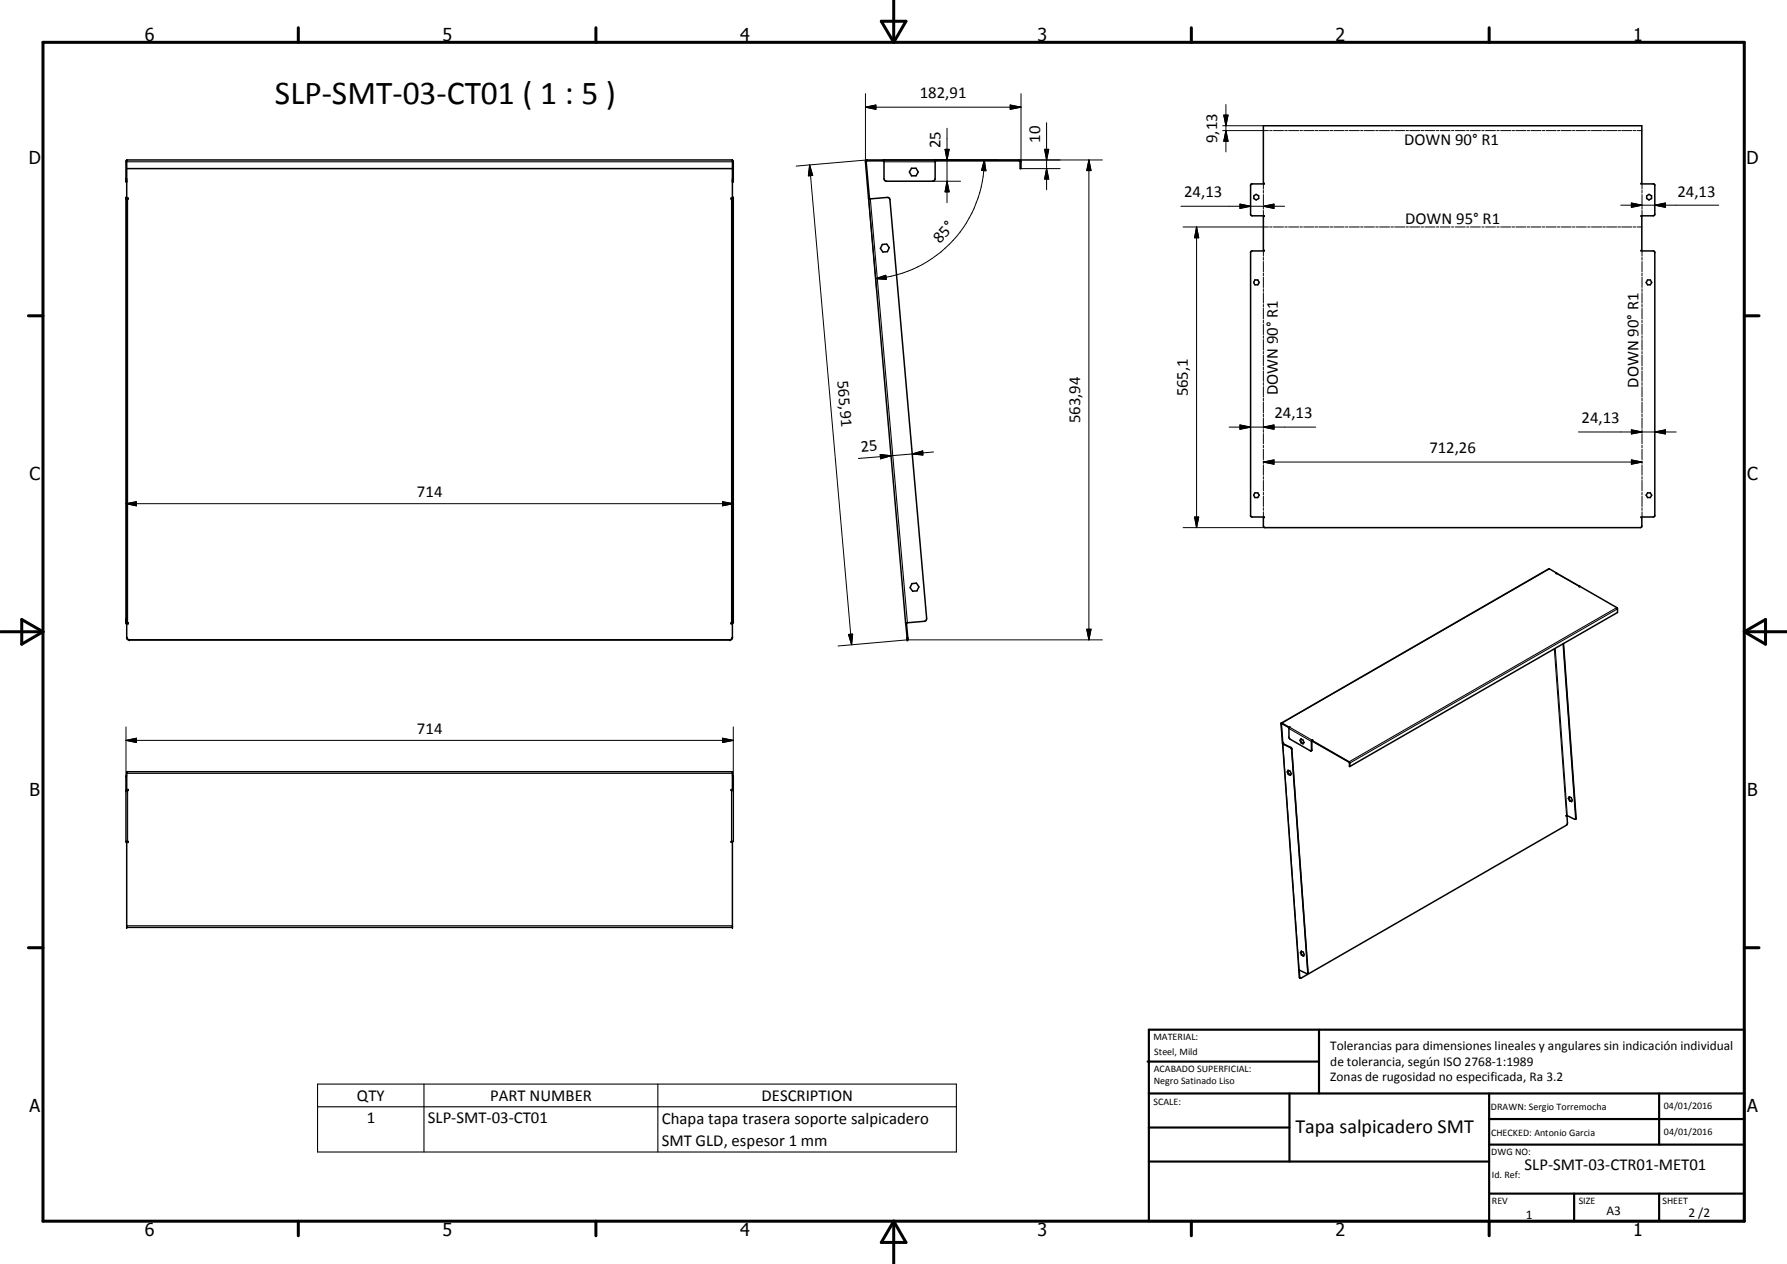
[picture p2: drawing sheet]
<svg xmlns="http://www.w3.org/2000/svg" width="420mm" height="297mm" viewBox="0 0 420 297" stroke-linecap="round" stroke-linejoin="round" font-family="sans-serif">
<g fill="none" stroke="#000" stroke-width=".25">
<path d="M29.6 38h142.8M203.5 38h.2M203.9 37.6v.2M207.8 38h12.1M239.6 37.6v.2M239.8 38h.3M29.6 42h.2M29.6 46.9h.2M30 46.8v99.6M172 46.8v99.6M172.2 42h.2M172.2 46.9h.2"/>
<path d="M204.6 46.7l8.7 99.6M364.3 133.7l-63.1 36.4M366 134.7l5.3 3.1M29.6 145.4h.2M29.6 146h.2M29.6 146.3h.2M30 146.4h.1M30.4 150.4h.1M171.6 150.4h.1M172 146.4h.1M172.2 145.4h.2M172.2 146h.2"/>
<path d="M172.2 146.3h.2M213.3 149.8h.1M365.5 152.4l2.8 39.3M365.7 152.4l2.8 39.3M380.1 142.8l-62.9 36.3M380.3 143.1l-63 36.2M301.6 174.7l3.9 53.3M303.1 171.2l5.3 3M303.2 170.9l5.3 3.1M303.5 175.6l-.1 .1M303.7 176.1h.1M308.4 176.2l-.1 .1"/>
<path d="M29.6 182.5h.2M29.8 181.7h142.4M30 185.5v12.2M172 185.5v12.2M172.2 182.5h.2M370.6 192.3h-.1M29.8 217.6h142.4M305.5 229.6l.1 .1M307.5 228.6h.1M74.7 254.8h150.2v15.9h-150.2zM99.7 254.8v15.9M154.7 254.8v15.9"/>
<path d="M74.7 260.1h150.2"/>
</g>
<g fill="none" stroke="#000" stroke-width=".35">
<path d="M29.8 37.6h142.4M29.8 37.6v108.7M29.8 39.6h142.4M29.8 37.6l-.2 .2v4.8h.2M172.2 37.6v108.7M172.2 37.6l.2 .4v4.6h-.2M207.7 37.6v.2M207.8 37.6v4.4l.5 .6h11.1l.5-.6v-4.4M207.8 37.8l-4.1 .1 .7 8.7M214.3 39.5h1.1l.5 .9-.5 .9h-1.1l-.5-.9zM219.9 37.8h19.7l.2 .2v1.6h.3v-1.6l-.1-.2-.4-.2h-35.7l-.4 .2v.2l.7 8.6M220 37.6v.2"/>
<path d="M297 29.5h89v13.6l-.1 .1h3l.2 .2v7.1l-.4 .2h-2.8l.1 .1v8l-.1 .2h2.8l.4 .2v62.1l-.4 .2h-2.8l.1 .1v2.1l-.3 .3h-88.3l-.4-.4v-2l.3-.1-3.2-.1-.1-62.2 .4-.2h2.9l-.3-.2v-8l.3-.1h-2.9l-.4-.2v-7.1l.2-.2h3.1l-.3-.1zM29.8 46.4h-.2v99.9l.5 .1v.2h-.3v3.2M29.8 46.6h.3M29.8 46.6h.3v.2l-.3-.1M171.9 46.6h.3M172.2 46.4h.2v99.9l-.5 .1v.2h.3v3.2M172.2 46.6h-.3v.2l.3-.1M204.2 46.6v.2M204.2 46.8l4.6-.4 .4 .5 8.7 98.5-.2 .5-.4 .1-4.4 .4M204.2 46.8l8.7 99.6M204.4 46.6v.2M204.4 46.6h-.2"/>
<path d="M207.5 57.4h1l.6 .8-.5 .9-1 .1-.6-.8zM294.8 46l.5-.3 .6 .3v.7l-.6 .3-.5-.3zM387.2 46l.5-.3 .6 .3v.7l-.6 .3-.5-.3zM295.1 65.8h.6l.4 .6-.4 .5h-.6l-.3-.5zM387.4 65.8h.6l.4 .6-.4 .5h-.6l-.4-.5zM295.1 115.8h.6l.4 .6-.4 .5h-.6l-.3-.5zM387.4 115.8h.6l.4 .6-.4 .5h-.6l-.4-.5zM214.4 137.2l1.1-.2 .6 .9-.5 1h-1l-.6-.8zM364.2 133.6h.1M364.2 133.6l-62.9 36.3M364.2 133.6l1.8 1.1M365.8 134.7h.2z"/>
<path d="M366 134.7l5.4 3.1M371.4 137.8h-.1h.2l8.6 5 .2 .3v.8l-62.9 36.2M371.4 137.8h.1M29.8 149.8v.2M29.8 149.8l.1 .4M29.8 146.3l.1 .1M29.9 150.1l.3 .3h141.6l.3-.3M30 150.2l.4 .2M171.9 150.2l-.3 .2M172.2 146.3l-.1 .1M172.2 149.8l-.1 .4M172.2 149.8v.2"/>
<path d="M172.4 146.3l-.1 .1M212.9 146.4l.1 .2M213 146.6l.3 3.7 .2 .1-.4-3.8M213 146.6h.1M213.1 146.4v.2M367.5 151.3l2.9 41.2M367.6 151.2l3 41.1-.2 .2M301.2 169.9l.4 4.7M301.2 169.9l1.9 1M301.6 174.8h.1M301.6 174.8l3.9 53.2M301.6 174.8l1.8 .9 .3 .4 3.7 52.7"/>
<path d="M301.6 174.6l.2 .1M301.8 174.7l-.1 .1 1.9 .9 .1 .2 3.8 52.8-.3 .1-1.7-.8M301.8 174.7l-.2 .1M303.1 171l-1.8-.9 .3 4.5M303.1 170.9v.1M303.2 170.8l-.1 2.6 .1 .2 4.9 2.8h.2M303.2 170.8l-.1 .1M303.2 170.8l-.1 .2M305.7 174l.2-.3 .5 .2 .2 .6-.2 .3-.5-.3M305.7 174l.2 .5M305.8 173.9l.2 .6M305.8 173.9l-.1 .1"/>
<path d="M306 173.7l-.2 .2M306 174.5l.4 .3M306 174.5h-.1M308.4 176.4h-.1M308.5 174l8.8 5.1 .1 1M308.5 174.1l-.1 2.3M308.6 173.9l-.1 .3 8.7 4.9 .2 1M308.6 173.9l-.3 .3v2.2M308.6 173.9l.1 .1h-.2M29.8 185.8v-4.4h142.4v4.4M29.8 182.2l-.2 .2v15.3h.5v.3h-.3v19.9h142.4v-19.9h-.3v-.3h.5v-15.2l-.2-.3M29.8 185.5h.3v.3h-.5"/>
<path d="M172.2 185.5h-.3v.3h.5M302.7 181.4l.1-.4 .5 .2 .3 .6-.2 .4-.5-.2M302.7 181.4l.2 .6M302.8 181.4l.3 .5M302.8 181.4h-.1M302.9 181.1l-.1 .3M303.1 181.9l.3 .2M303.1 181.9l-.2 .1M368.3 191.7l2.1 .8M368.3 191.7h.1M368.3 191.7h-.1M368.3 191.7v.1l.1-.1"/>
<path d="M368.4 191.7l.1 1.7-.2 .5-62.6 36M368.8 187.6l.2-.4 .4 .3 .3 .5-.2 .4-.4-.2M368.8 187.6l.3 .6M368.9 187.6l.2 .5M368.9 187.6h-.1M369 187.2l-.1 .4M369.1 188.1l.4 .2M369.1 188.1v.1M305.4 228l.1 1.7 .2 .2M305.4 228h.1M305.4 227.9v.1M305.5 228l.1 1.8"/>
<path d="M305.6 229.8l.1 .1M305.8 223.9l.2-.4 .4 .2 .3 .6-.2 .4-.5-.2M305.8 223.9l.2 .6M305.8 223.8l.3 .6M305.8 223.8v.1M306 223.6l-.2 .2M306.1 224.4l.4 .2M306.1 224.4l-.1 .1"/>
</g>
<g fill="#000">
<circle cx="29.6" cy="42.6" r=".18"/>
<circle cx="29.6" cy="46.4" r=".18"/>
<circle cx="29.8" cy="46.4" r=".18"/>
<circle cx="29.8" cy="42.6" r=".18"/>
<circle cx="172.2" cy="42.6" r=".18"/>
<circle cx="172.2" cy="46.4" r=".18"/>
<circle cx="172.4" cy="42.6" r=".18"/>
<circle cx="172.4" cy="46.4" r=".18"/>
<circle cx="204.2" cy="46.8" r=".18"/>
<circle cx="29.6" cy="146.3" r=".18"/>
<circle cx="29.8" cy="149.8" r=".18"/>
<circle cx="172.2" cy="149.8" r=".18"/>
<circle cx="213.3" cy="150.4" r=".18"/>
<circle cx="301.7" cy="174.6" r=".18"/>
<circle cx="301.7" cy="174.8" r=".18"/>
<circle cx="303.2" cy="170.9" r=".18"/>
<circle cx="29.6" cy="197.7" r=".18"/>
<circle cx="29.6" cy="185.8" r=".18"/>
<circle cx="29.8" cy="181.4" r=".18"/>
<circle cx="172.2" cy="181.4" r=".18"/>
<circle cx="29.8" cy="217.9" r=".18"/>
<circle cx="172.2" cy="217.9" r=".18"/>
</g>
<g fill="none" stroke="#000" stroke-width=".24">
<path d="M190.4 38.8l.7 2.4-1 .1zM190.4 38.8l9.8 112.7M203.5 25.2l2.4-.5v1zM203.5 25.2h36.6M203.5 22v16M203.8 37.6l-16.6 1.4M207.7 37.6h51.5M222.2 35.1h1l-.5 2.5zM222.7 30.1v17.5M231.4 37.6l.4 2.5-1-.1zM231.4 37.6a28 28 0 0 1-25.5 27.9M237.5 24.7l2.6 .5-2.6 .5z"/>
<path d="M240.1 39.6h9.1M240.1 22v16M245.6 35.1h1l-.5 2.5zM246.1 39.6l.5 2.5h-1zM246.1 28.8v15.8M256 37.6l.5 2.5h-1zM256 37.6v112.8M287.5 30.7h10.7M287.5 29.5h9.5M287.7 27.1h1l-.5 2.4zM288.2 30.7l.5 2.5h-1zM288.2 24.6v11.1"/>
<path d="M298.5 30.7h.6M299.4 30.7h2.4M302.1 30.7h.6M303 30.7h2.3M305.6 30.7h.6M306.5 30.7h2.4M309.2 30.7h.6M310.1 30.7h2.4M312.7 30.7h.7M313.6 30.7h2.4M316.3 30.7h.6M317.2 30.7h2.4"/>
<path d="M319.9 30.7h.6M320.8 30.7h2.4M323.5 30.7h.6M324.3 30.7h2.4M327 30.7h.6M327.9 30.7h2.4M330.6 30.7h.6M331.5 30.7h2.3M334.1 30.7h.6M335 30.7h2.4M337.7 30.7h.6M338.6 30.7h2.3"/>
<path d="M341.3 30.7h.5M342.2 30.7h2.3M344.8 30.7h.6M345.7 30.7h2.4M348.4 30.7h.5M349.3 30.7h2.3M351.9 30.7h.6M352.8 30.7h2.4M355.5 30.7h.6M356.4 30.7h2.4M359.1 30.7h.6M359.9 30.7h2.4"/>
<path d="M362.6 30.7h.6M363.5 30.7h2.4M366.2 30.7h.6M367.1 30.7h2.3M369.7 30.7h.6M370.6 30.7h2.4M373.3 30.7h.6M374.2 30.7h2.4M376.8 30.7h.7M377.7 30.7h2.4M380.4 30.7h.6M381.3 30.7h2.4"/>
<path d="M384 30.7h.6M384.9 30.7h1.1M204.2 46.6l2 22.1M219.3 42.6h6.5M222.7 42.6l.5 2.5h-1zM277.7 48.5h24.3M278.2 53.3h20M281.3 53.3l.5 2.6h-.9zM281.3 53.3v70.7M291.5 48l2.5 .5-2.5 .5zM297 48.5l2.5-.5v1zM297 43.2v1.2"/>
<path d="M297 44.7v.7M297 45.7v2.5M297 48.5v.6M297 49.4v1.3M297 59v1.2M298.5 53.3h.6M299.4 53.3h2.4M302.1 53.3h.6M303 53.3h2.3M305.6 53.3h.6M306.5 53.3h2.4M309.2 53.3h.6"/>
<path d="M310.1 53.3h2.4M312.7 53.3h.7M313.6 53.3h2.4M316.3 53.3h.6M317.2 53.3h2.4M319.9 53.3h.6M320.8 53.3h2.4M323.5 53.3h.6M324.3 53.3h2.4M327 53.3h.6M327.9 53.3h2.4M330.6 53.3h.6"/>
<path d="M331.5 53.3h2.3M334.1 53.3h.6M335 53.3h2.4M337.7 53.3h.6M338.6 53.3h2.3M341.3 53.3h.5M342.2 53.3h2.3M344.8 53.3h.6M345.7 53.3h2.4M348.4 53.3h.5M349.3 53.3h2.3M351.9 53.3h.6"/>
<path d="M352.8 53.3h2.4M355.5 53.3h.6M356.4 53.3h2.4M359.1 53.3h.6M359.9 53.3h2.4M362.6 53.3h.6M363.5 53.3h2.4M366.2 53.3h.6M367.1 53.3h2.3M369.7 53.3h.6M370.6 53.3h2.4M373.3 53.3h.6"/>
<path d="M374.2 53.3h2.4M376.8 53.3h.7M377.7 53.3h2.4M380.4 53.3h.6M381.1 48.2h23M381.3 53.3h2.4M383.6 47.7l2.5 .5-2.5 .5zM384 53.3h.6M384.9 53.3h1.1M386.1 43.2v1.2M386.1 44.7v.7M386.1 45.7v2.5"/>
<path d="M386.1 48.5v.6M386.1 49.4v1.3M386.1 59v1.2M389.1 48.2l2.5-.5v1zM205.9 65.5l2.4-.8 .1 1zM297 60.5v.6M297 61.5v2.4M297 64.2v.6M297 65.1v2.5M297 67.9v.6M297 68.8v2.4M297 71.5v.7"/>
<path d="M297 72.5v2.4M297 75.2v.7M297 76.2v2.4M297 78.9v.6M297 79.8v2.5M386.1 60.5v.6M386.1 61.5v2.4M386.1 64.2v.6M386.1 65.1v2.5M386.1 67.9v.6M386.1 68.8v2.4M386.1 71.5v.7"/>
<path d="M386.1 72.5v2.4M386.1 75.2v.7M386.1 76.2v2.4M386.1 78.9v.6M386.1 79.8v2.5M291.5 99.9l2.5 .5-2.5 .5zM297 82.6v.6M297 83.5v2.5M297 86.3v.6M297 87.2v2.4M297 89.9v.7M297 90.8v2.5"/>
<path d="M297 93.6v.6M297 94.5v2.5M297 97.3v.6M297 98.2v2.5M386.1 82.6v.6M386.1 83.5v2.5M386.1 86.3v.6M386.1 87.2v2.4M386.1 89.9v.7M386.1 90.8v2.5M386.1 93.6v.6M386.1 94.5v2.5"/>
<path d="M386.1 97.3v.6M386.1 98.2v2.5M29.6 118.4l2.5-.5v1zM29.6 118.4h142.8M169.9 117.9l2.5 .5-2.5 .5zM207 106.8l2.5 .3-2.5 .7zM214.5 106.7l2.4-.7 .1 .9zM214.5 106.7l-12.7 1M219.5 106.2l-5 .5M289 100.4h20.4M297 100.4l2.5-.5v1zM297 108.6l2.5-.5v1z"/>
<path d="M297 101v.6M297 101.9v2.4M297 104.6v.6M297 105.6v2.4M297 108.3v.6M297 109.2v2.5M297 112v.6M297 112.9v2.5M297 115.7v.6M297 116.6v2.4M297 119.3v.6M297 108.6h89.1"/>
<path d="M371.1 101.5h23M383.6 101l2.5 .5-2.5 .5zM383.6 108.1l2.5 .5-2.5 .5zM386.1 101v.6M386.1 101.9v2.4M386.1 104.6v.6M386.1 105.6v2.4M386.1 108.3v.6M386.1 109.2v2.5M386.1 112v.6M386.1 112.9v2.5M386.1 115.7v.6"/>
<path d="M386.1 116.6v2.4M386.1 119.3v.6M389.1 101.5l2.5-.5v1zM278.2 124h19.2M280.9 121.5h.9l-.5 2.5zM297 120.3v1.2M386.1 120.3v1.2M199.5 149.1l1-.1-.3 2.5zM255.5 147.9h1l-.5 2.5zM259.2 150.4h-45.9l-16.2 1.4M29.6 174l2.5-.5v1zM29.6 174h142.8"/>
<path d="M29.6 170.8v11.7M169.9 173.5l2.5 .5-2.5 .5zM172.4 170.8v11.7"/>
</g>
<g fill="none" stroke="#000" stroke-width=".71">
<path d="M10.1 9.9h400v277.1h-400zM70.1 6.5v3.4M140.1 6.5v3.4M207.2 5h5.8l-2.9 4.9zM210.1 0v9.9M280.1 6.5v3.4M350.1 6.5v3.4M6.7 74.2h3.4M410.1 74.2h3.5M.1 148.5h10M5.1 145.6l5 2.9-5 2.9zM410.1 148.5h10"/>
<path d="M410.1 148.5l5-2.9v5.8zM6.7 222.7h3.4M410.1 222.7h3.5M70.1 287v3.4M140.1 287v3.4M210.1 287v10M210.1 287l2.9 5h-5.8zM280.1 287v3.4M350.1 287v3.4"/>
</g>
<g fill="none" stroke="#000" stroke-width=".51">
<path d="M269.8 249.5h40.3M270.1 242h140v45h-140zM270.1 257h140M303.2 257v16M310.1 242v15M350.1 257v30M390.1 257v12M270.1 265h33.1M270.1 273h80M350.1 269h60M350.1 263h60M350.1 280.5h60"/>
<path d="M370.1 280.5v6.5M390.1 280.5v6.5"/>
</g>
<g fill="#000">
<path d="M203.5 25.2l2.4-.5v1zM222.2 35.1h1l-.5 2.5zM237.5 24.7l2.6 .5-2.6 .5zM245.6 35.1h1l-.5 2.5zM287.7 27.1h1l-.5 2.4zM288.2 30.7l.5 2.5h-1zM190.4 38.8l.7 2.4-1 .1zM222.7 42.6l.5 2.5h-1zM231.4 37.6l.4 2.5-1-.1zM246.1 39.6l.5 2.5h-1zM256 37.6l.5 2.5h-1zM281.3 53.3l.5 2.6h-.9z"/>
<path d="M291.5 48l2.5 .5-2.5 .5zM297 48.5l2.5-.5v1zM383.6 47.7l2.5 .5-2.5 .5zM389.1 48.2l2.5-.5v1zM205.9 65.5l2.4-.8 .1 1zM297 100.4l2.5-.5v1zM29.6 118.4l2.5-.5v1zM169.9 117.9l2.5 .5-2.5 .5zM207 106.8l2.5 .3-2.5 .7zM214.5 106.7l2.4-.7 .1 .9zM291.5 99.9l2.5 .5-2.5 .5zM297 108.6l2.5-.5v1z"/>
<path d="M383.6 101l2.5 .5-2.5 .5zM383.6 108.1l2.5 .5-2.5 .5zM389.1 101.5l2.5-.5v1zM280.9 121.5h.9l-.5 2.5zM199.5 149.1l1-.1-.3 2.5zM255.5 147.9h1l-.5 2.5zM29.6 174l2.5-.5v1zM169.9 173.5l2.5 .5-2.5 .5z"/>
</g>
<text font-size="7.9" x="64.6" y="24.4">SLP-SMT-03-CT01 ( 1 : 5 )</text>
<text font-size="4.7" x="304.6" y="266.2">Tapa salpicadero SMT</text>
<g font-size="4.2">
<text x="34" y="9.6">6</text>
<text x="104" y="9.6">5</text>
<text x="174" y="9.6">4</text>
<text x="244" y="9.6">3</text>
<text x="314" y="9.6">2</text>
<text x="384" y="9.6">1</text>
<text x="6.8" y="38.7">D</text>
<text x="410.6" y="38.7">D</text>
<text x="7" y="112.9">C</text>
<text x="410.8" y="112.9">C</text>
<text x="7" y="187.1">B</text>
<text x="410.8" y="187.1">B</text>
<text x="7" y="261.4">A</text>
<text x="410.8" y="261.4">A</text>
<text x="34" y="290.4">6</text>
<text x="104" y="290.4">5</text>
<text x="174" y="290.4">4</text>
<text x="244" y="290.4">3</text>
<text x="314" y="290.4">2</text>
<text x="384" y="290.4">1</text>
</g>
<g font-size="3.9">
<text x="216.3" y="23.1">182,91</text>
<text x="221.1" y="34.9" transform="rotate(-90 221.1 34.9)">25</text>
<text x="244.5" y="33.6" transform="rotate(-90 244.5 33.6)">10</text>
<text x="286.2" y="33.7" transform="rotate(-90 286.2 33.7)">9,13</text>
<text x="330.1" y="34.1">DOWN 90° R1</text>
<text x="278.5" y="46.4">24,13</text>
<text x="394.4" y="46.2">24,13</text>
<text x="330.4" y="52.6">DOWN 95° R1</text>
<text x="221" y="57.3" transform="rotate(-48 221 57.3)">85°</text>
<text x="196.9" y="89.5" transform="rotate(85 196.9 89.5)">565,91</text>
<text x="279.3" y="93.2" transform="rotate(-90 279.3 93.2)">565,1</text>
<text x="300.4" y="92.9" transform="rotate(-90 300.4 92.9)">DOWN 90° R1</text>
<text x="385.3" y="91.1" transform="rotate(-90 385.3 91.1)">DOWN 90° R1</text>
<text x="253.9" y="99.5" transform="rotate(-90 253.9 99.5)">563,94</text>
<text x="299.6" y="98.3">24,13</text>
<text x="371.8" y="99.4">24,13</text>
<text x="202.5" y="106.2" transform="rotate(-5 202.5 106.2)">25</text>
<text x="336.1" y="106.5">712,26</text>
<text x="98" y="116.9">714</text>
<text x="98" y="172.5">714</text>
<text x="83.9" y="258.7">QTY</text>
<text x="86.2" y="264">1</text>
<text x="100.6" y="264">SLP-SMT-03-CT01</text>
<text x="115.3" y="258.7">PART NUMBER</text>
<text x="179.1" y="258.7">DESCRIPTION</text>
<text x="155.6" y="264.1">Chapa tapa trasera soporte salpicadero</text>
<text x="155.6" y="269.4">SMT GLD, espesor 1 mm</text>
<text x="358.5" y="275">SLP-SMT-03-CTR01-MET01</text>
</g>
<g font-size="3.1">
<text x="312.7" y="246.8">Tolerancias para dimensiones lineales y angulares sin indicación individual</text>
<text x="312.7" y="250.4">de tolerancia, según ISO 2768-1:1989</text>
<text x="312.7" y="254">Zonas de rugosidad no especificada, Ra 3.2</text>
<text x="358.7" y="286.5">1</text>
<text x="377.7" y="285.6">A3</text>
<text x="397" y="285.9">2 /2</text>
</g>
<g font-size="2.4">
<text x="271.2" y="244.4">MATERIAL:</text>
<text x="271.3" y="252">ACABADO SUPERFICIAL:</text>
<text x="271.4" y="247.9">Steel, Mild</text>
<text x="271.3" y="254.6">Negro Satinado Liso</text>
<text x="271.2" y="259.7">SCALE:</text>
<text x="350.6" y="260.8">DRAWN: Sergio Torremocha</text>
<text x="391.2" y="260.6">04/01/2016</text>
<text x="350.6" y="267">CHECKED: Antonio Garcia</text>
<text x="391.2" y="266.7">04/01/2016</text>
<text x="350.6" y="271.4">DWG NO:</text>
<text x="350.8" y="276.9">Id. Ref:</text>
<text x="350.8" y="282.8">REV</text>
<text x="371.2" y="282.9">SIZE</text>
<text x="390.9" y="282.9">SHEET</text>
</g>
</svg>
